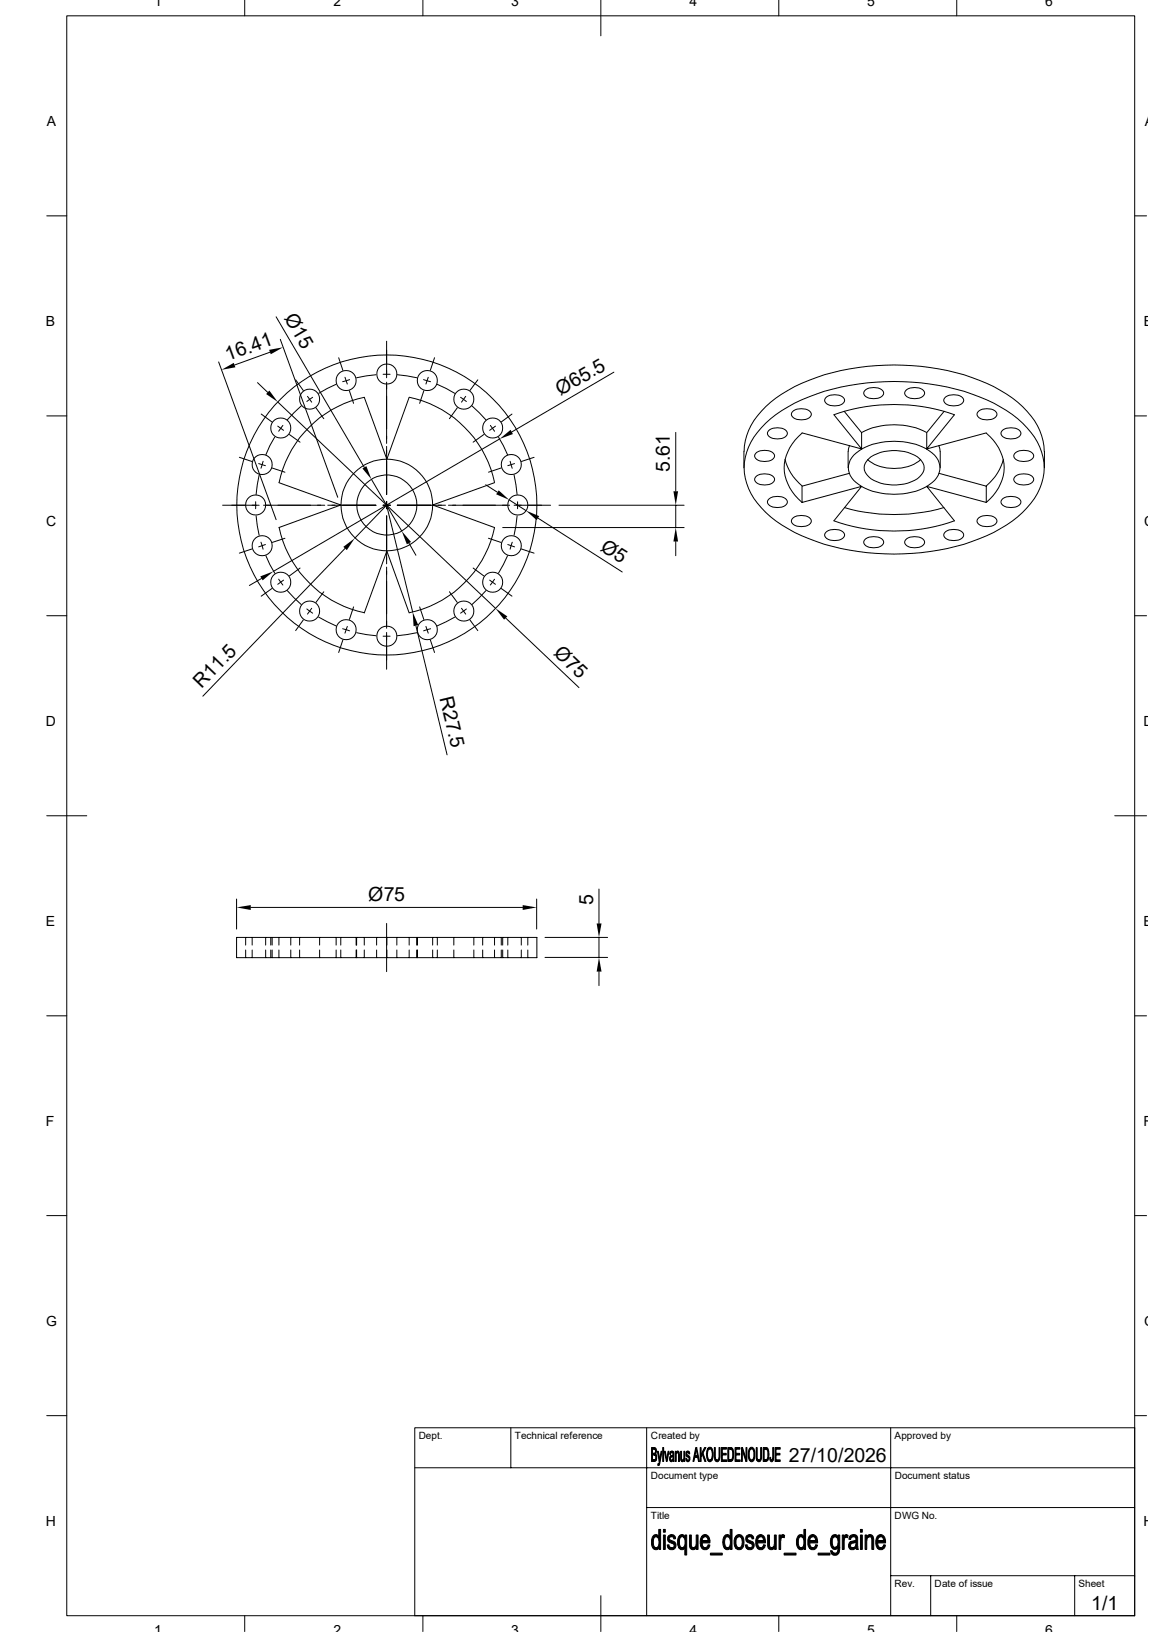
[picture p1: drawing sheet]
<svg xmlns="http://www.w3.org/2000/svg" width="210mm" height="297mm" viewBox="0 0 210 297" stroke-linecap="round" stroke-linejoin="round" font-family="sans-serif">
<g fill="none" stroke="#000" stroke-width=".18">
<path d="M12.1 2.9h194.4v291.1h-194.4zM44.5 0v2.9M77 0v2.9M109.3 0v6.5M141.7 0v2.9M174.1 0v2.9M8.5 39.3h3.6M206.5 39.3h2.2M50.2 57.7l16.1 27.3M8.5 75.7h3.6M39.8 65.9l10.4 28.7M46.9 69.6l1.8 1.8"/>
<path d="M47.5 75.4l2 1.4M49.1 64.1l-6.4 2.3M50 79.5l-.9 1.6-.7 1.7M50.5 77.6l1.1 .7M50.5 73.2l39.7 37.5M51 61.8l10.5 28.7M51.5 77.4l-.8 1.1M52.7 79.1l1.9 1.4M53.8 69.1l1.4 2M54.8 73.9l-2.5 2.5M56 72.1l.7 1.1M56.9 72.3l-1.1 .8"/>
<path d="M57.5 74.2l1.4 2M61.2 69.9l-3.2 1.7M61.6 65.1l.8 2.3M62.8 68.7l.4 1.2M63.6 71.1l.7 2.3M63.6 69.1l-1.2 .4M68.4 68.2l-3.5 .5M69.7 68.1h1.3M70.4 69.6v11.1M70.4 62.1v6.6M72.3 68.2l3.6 .5M74.5 72.3l-4.1 11.3-4.1-11.3a20.2 20.2 0 0 0-15.5 15.5"/>
<path d="M74.5 72.3a20.2 20.2 0 0 1 15.5 15.5M77.1 69.1l1.3 .4M77.1 71.1l-.7 2.3M77.9 68.7l-.4 1.2M79.1 65.1l-.8 2.3M79.5 69.9l3.3 1.7M83.2 74.2l-1.4 2M83.8 72.3l1.1 .8M84.8 72.1l-.8 1.1M85.9 73.9l2.5 2.5M87 69.1l-1.5 2M88.1 79.1l-2 1.4"/>
<path d="M89.2 77.4l.8 1.1M90.2 77.6l-1.1 .7M90.7 79.5l1.7 3.3M90.9 79.9l-41.1 24.1M93.2 75.4l-2 1.4M111.7 67.7l-18.6 10.9M123 78.7v10.7M139.4 77a29.9 29.9 0 0 1 15.2-6.9 44.1 44.1 0 0 1 25 2.7 18.9 18.9 0 0 1 9.2 7.7 9.8 9.8 0 0 1-1.9 11.9 26.2 26.2 0 0 1-13 7 45.1 45.1 0 0 1-26.7-1.4 20 20 0 0 1-10.5-8.2 9.8 9.8 0 0 1 1.9-11.9zM139.8 78.4a2.6 2.6 0 0 1 3.3 0 .78 .78 0 0 1-.5 1.3 2.79 2.79 0 0 1-2.8-.4 .61 .61 0 0 1 0-.9zM144.2 75a2.6 2.6 0 0 1 3.3 0 .78 .78 0 0 1-.5 1.2 2.79 2.79 0 0 1-2.8-.4 .61 .61 0 0 1 0-.8zM146 78.8a7.7 7.7 0 0 0-2.6 9.3 9.3 9.3 0 0 0 2.6 3.3M150.2 72.4a2.6 2.6 0 0 1 3.3 0 .78 .78 0 0 1-.5 1.3 2.79 2.79 0 0 1-2.8-.4 .61 .61 0 0 1 0-.9z"/>
<path d="M153.6 74.8l3.2 3.9v3l-10.8-2.9M156.8 78.7a13.1 13.1 0 0 1 11.8 0M157.4 71.1a2.6 2.6 0 0 1 3.3 0 .78 .78 0 0 1-.6 1.2 2.79 2.79 0 0 1-2.7-.3 .61 .61 0 0 1 0-.9zM164.8 71.1a2.6 2.6 0 0 1 3.3 0 .78 .78 0 0 1-.5 1.2 2.79 2.79 0 0 1-2.8-.3 .61 .61 0 0 1 0-.9zM171.8 74.8l-3.1 3.9v3l10.8-2.9M171.9 72.4a2.6 2.6 0 0 1 3.3 0 .78 .78 0 0 1-.5 1.3 2.79 2.79 0 0 1-2.8-.4 .61 .61 0 0 1 0-.9zM178 75a2.6 2.6 0 0 1 3.3 0 .78 .78 0 0 1-.5 1.2 2.79 2.79 0 0 1-2.8-.4 .61 .61 0 0 1 0-.8zM179.5 78.8a7.7 7.7 0 0 1 2.6 9.3 9.3 9.3 0 0 1-2.6 3.3M182.3 78.4a2.6 2.6 0 0 1 3.3 0 .78 .78 0 0 1-.5 1.3 2.79 2.79 0 0 1-2.8-.4 .61 .61 0 0 1 0-.9zM206.5 75.7h2.2M43.6 83.2l2.2 .8M45.8 99.9l-2.2 .8"/>
<path d="M46.5 91.3v1.3M46.6 93.9l.6 3.5M47.1 84.4l1.2 .4M47.2 86.4l-.6 3.6M47.2 91.9h-6.7M47.5 98.7l.4 1.2M47.9 83.9l-.4 1.3M48 91.9h11.1M48.3 99.1l-1.2 .4M49.5 85.2l2.4 .7M50.8 87.8l11.2 4.1-11.2 4.1M50.8 96a20.2 20.2 0 0 0 15.5 15.5"/>
<path d="M51.9 98l-2.4 .7M62.8 99.8l-25.9 26.9M64.6 98l5.8-6.1 4.7 19.5M67.6 87.2l5.5 9.4M68.4 91.9h-8.8M69.7 91.9h1.3M70.4 91.3v1.3M70.4 81.2v8.8M70.4 93.9v8.7M72.3 91.9h8.8M74.4 98.8l1.3 2.2M81.6 91.9h11.2"/>
<path d="M88.4 88.2l2.1 1.4M88.9 98l2.3 .7M90 87.8l-11.3 4.1 11.3 4.1a20.2 20.2 0 0 1-15.5 15.5M91.2 85.2l-2.3 .7M91.5 96h33M92.4 99.1l1.2 .4M92.7 91l3 1.9M92.8 83.9l.4 1.3M93.2 98.7l-.4 1.2M93.6 86.4l.5 3.6M93.6 91.9h6.6M93.6 84.4l-1.2 .4"/>
<path d="M94.1 93.9l-.5 3.5M94.2 91.3v1.3M94.9 99.9l2.3 .8M97.2 83.2l-2.3 .8M97.9 94.3l15.3 9.8M101.7 91.9h22.8M123 91.9v4.1M123 98.6v2.5M135.4 82.1v3M135.4 82.1a11.3 11.3 0 0 1 4-8.1 29.9 29.9 0 0 1 15.2-6.9 44.1 44.1 0 0 1 25 2.7 18.9 18.9 0 0 1 9.2 7.7 10.4 10.4 0 0 1 1.2 4.6M137.5 86.8a2.6 2.6 0 0 1 3.3 0 .78 .78 0 0 1-.5 1.3 2.79 2.79 0 0 1-2.8-.4 .61 .61 0 0 1 0-.9zM137.5 82.6a2.6 2.6 0 0 1 3.3 0 .78 .78 0 0 1-.5 1.2 2.79 2.79 0 0 1-2.8-.4 .61 .61 0 0 1 0-.8z"/>
<path d="M139.8 90.9a2.6 2.6 0 0 1 3.3 0 .78 .78 0 0 1-.5 1.3 2.79 2.79 0 0 1-2.8-.4 .61 .61 0 0 1 0-.9zM142.9 83.6a9.2 9.2 0 0 0 3.1 4.8M144.2 94.4a2.6 2.6 0 0 1 3.3 0 .78 .78 0 0 1-.5 1.2 2.79 2.79 0 0 1-2.8-.4 .61 .61 0 0 1 0-.8zM150.2 96.9a2.6 2.6 0 0 1 3.3 0 .78 .78 0 0 1-.5 1.3 2.79 2.79 0 0 1-2.8-.4 .61 .61 0 0 1 0-.9zM153.7 92.4a32.9 32.9 0 0 0 18.1 0M154.3 82.1v3M154.6 86.1l-8.6 2.4v2.9M154.6 81.1l-.2 1M155.4 82.8a10.5 10.5 0 0 1 8.1-2.5 9.3 9.3 0 0 1 6.9 3 3.3 3.3 0 0 1-1.2 4.9 12.7 12.7 0 0 1-11.1 1 5.4 5.4 0 0 1-3.7-3.6 3.4 3.4 0 0 1 1-2.8zM156.8 81.7l-5-6.2a33.2 33.2 0 0 1 21.9 0l-5 6.2M157.4 98.3a2.6 2.6 0 0 1 3.3 0 .78 .78 0 0 1-.6 1.2 2.79 2.79 0 0 1-2.7-.4 .61 .61 0 0 1 0-.8zM157.9 83.6a8 8 0 0 0 8.4 .9l1.3-.9"/>
<path d="M158.1 83.5a7.8 7.8 0 0 1 9.3 0 2.01 2.01 0 0 1 0 3.2 7.8 7.8 0 0 1-9.3 0 2.01 2.01 0 0 1 0-3.2zM164.8 98.3a2.6 2.6 0 0 1 3.3 0 .78 .78 0 0 1-.5 1.2 2.79 2.79 0 0 1-2.8-.4 .61 .61 0 0 1 0-.8zM170.9 81.1l.2 1M170.9 86.1l8.6 2.4v2.9l-10.8-2.9 5 6.3a33.2 33.2 0 0 1-21.9 0l5-6.3-10.8 2.9M171.1 82.1v3M171.9 96.9a2.6 2.6 0 0 1 3.3 0 .78 .78 0 0 1-.5 1.3 2.79 2.79 0 0 1-2.8-.4 .61 .61 0 0 1 0-.9zM178 94.4a2.6 2.6 0 0 1 3.3 0 .78 .78 0 0 1-.5 1.2 2.79 2.79 0 0 1-2.8-.4 .61 .61 0 0 1 0-.8zM182.3 90.9a2.6 2.6 0 0 1 3.3 0 .78 .78 0 0 1-.5 1.3 2.79 2.79 0 0 1-2.8-.4 .61 .61 0 0 1 0-.9zM182.6 83.6a9.2 9.2 0 0 1-3.1 4.8M184.7 82.6a2.6 2.6 0 0 1 3.3 0 .78 .78 0 0 1-.5 1.2 2.79 2.79 0 0 1-2.8-.4 .61 .61 0 0 1 0-.8zM184.7 86.8a2.6 2.6 0 0 1 3.3 0 .78 .78 0 0 1-.5 1.3 2.79 2.79 0 0 1-2.8-.4 .61 .61 0 0 1 0-.9zM190.1 82.1v3"/>
<path d="M8.5 112.1h3.6M47.6 105.3l-2.2 1.3M48.4 101.1l1.6 3.2M49.5 107.1l-2 1.4M50.7 105.4l.8 1.1M51.6 105.6l-1.1 .7M52.3 107.5l2.5 2.5M54.6 103.4l-1.9 1.4M55.2 112.8l-1.4 2M55.8 110.8l1.1 .8M56.7 110.7l-.7 1.1M58 112.3l3.2 1.6"/>
<path d="M58.9 107.7l-1.4 1.9M62.4 114.4l1.2 .4M62.4 116.5l-.8 2.2M63.2 114l-.4 1.2M64.3 110.4l-.7 2.3M64.9 115.1l3.5 .6M66.3 111.5l4.1-11.2 4.1 11.2M69.7 115.8h1.3M70.4 103.2v11.1M70.4 115.1v6.7M75.7 113.9l5.7 23.5M75.9 115.1l-3.6 .6"/>
<path d="M76.4 110.4l.7 2.3M77.5 114l.4 1.2M78.3 116.5l.8 2.2M78.4 114.4l-1.3 .4M81.8 107.7l1.4 1.9M82.8 112.3l-3.3 1.6M84 110.7l.8 1.1M84.9 110.8l-1.1 .8M85.5 112.8l1.5 2M86.1 103.4l2 1.4M88.4 107.5l-2.5 2.5M89.1 105.6l1.1 .7"/>
<path d="M90 105.4l-.8 1.1M91.2 107.1l2 1.4M92 112.5l13.4 12.6M92.4 101.1l-1.7 3.2M206.5 112.1h2.2M8.5 148.5h7.3M202.9 148.5h5.8M43.1 170.6h54.6v3.7h-54.6zM43.1 163.6v5.5M44.7 170.6v1.4M44.7 172.9v1.4M45.6 165.1h49.5"/>
<path d="M45.9 170.6v1.4M45.9 172.9v1.4M48.3 170.6v1.4M48.3 172.9v1.4M49.3 170.6v1.4M49.3 172.9v1.4M49.5 170.6v1.4M49.5 172.9v1.4M50.8 170.6v1.4M50.8 172.9v1.4M52.9 170.6v1.4M52.9 172.9v1.4"/>
<path d="M54.5 170.6v1.4M54.5 172.9v1.4M58.2 170.6v1.4M58.2 172.9v1.4M61.2 170.6v1.4M61.2 172.9v1.4M62 170.6v1.4M62 172.9v1.4M64.8 170.6v1.4M64.8 172.9v1.4M64.9 170.6v1.4M64.9 172.9v1.4"/>
<path d="M66.3 170.6v1.4M66.3 172.9v1.4M68.5 170.6v1.4M68.5 172.9v1.4M70.4 168.1v8.7M70.4 170.6v1.4M70.4 172.9v1.4M72.2 170.6v1.4M72.2 172.9v1.4M74.5 170.6v1.4M74.5 172.9v1.4M75.9 170.6v1.4"/>
<path d="M75.9 172.9v1.4M78.7 170.6v1.4M78.7 172.9v1.4M79.6 170.6v1.4M79.6 172.9v1.4M82.6 170.6v1.4M82.6 172.9v1.4M86.2 170.6v1.4M86.2 172.9v1.4M87.8 170.6v1.4M87.8 172.9v1.4M90 170.6v1.4"/>
<path d="M90 172.9v1.4M91.2 170.6v1.4M91.2 172.9v1.4M91.5 170.6v1.4M91.5 172.9v1.4M92.4 170.6v1.4M92.4 172.9v1.4M94.9 170.6v1.4M94.9 172.9v1.4M96.1 170.6v1.4M96.1 172.9v1.4M97.7 163.6v5.5"/>
<path d="M99.2 174.2h11.4M99.2 170.6h11.4M109 161.8v6.3M109 170.6v3.6M109 176.8v2.6M8.5 184.9h3.6M206.5 184.9h2.2M8.5 221.2h3.6M206.5 221.2h2.2M8.5 257.6h3.6M75.5 259.8h131v34.2h-131zM93 259.8v7.3"/>
<path d="M117.7 259.8v34.2M162.1 259.8v34.2M206.5 257.6h2.2M75.5 267.1h131M117.7 274.4h88.8M44.5 294v2.9M77 294v2.9M109.3 290.4v6.5M141.7 294v2.9M162.1 286.8h44.4M169.4 286.8v7.2M174.1 294v2.9"/>
<path d="M195.6 286.8v7.2"/>
<circle cx="51.1" cy="77.9" r="1.83"/>
<circle cx="56.4" cy="72.6" r="1.83"/>
<circle cx="63" cy="69.3" r="1.83"/>
<circle cx="70.4" cy="68.1" r="1.83"/>
<circle cx="77.8" cy="69.3" r="1.83"/>
<circle cx="84.4" cy="72.6" r="1.83"/>
<circle cx="89.7" cy="77.9" r="1.83"/>
<circle cx="46.5" cy="91.9" r="1.83"/>
<circle cx="47.7" cy="99.3" r="1.83"/>
<circle cx="47.7" cy="84.5" r="1.83"/>
<circle cx="70.4" cy="91.9" r="5.5"/>
<circle cx="70.4" cy="91.9" r="27.3"/>
<circle cx="70.4" cy="91.9" r="8.3"/>
<circle cx="93.1" cy="99.3" r="1.83"/>
<circle cx="93.1" cy="84.5" r="1.83"/>
<circle cx="94.2" cy="91.9" r="1.83"/>
<circle cx="51.1" cy="106" r="1.83"/>
<circle cx="56.4" cy="111.2" r="1.83"/>
<circle cx="63" cy="114.6" r="1.83"/>
<circle cx="70.4" cy="115.8" r="1.83"/>
<circle cx="77.8" cy="114.6" r="1.83"/>
<circle cx="84.4" cy="111.2" r="1.83"/>
<circle cx="89.7" cy="106" r="1.83"/>
</g>
<g fill="#000" stroke="#000" stroke-width=".18">
<path d="M118.6 263.4h.6l.2 .3h-.7v.8h.6l.1 .3h-.7v.9h.8l-.3 .3h-.6z" fill-rule="evenodd"/>
<path d="M119 279.4l.5-.1 .4 .4h-.5a1.18 1.18 0 0 0-.4 1.5l.1 .3 .3 .2h-.6l-.2-.7a1.85 1.85 0 0 1 .4-1.6z" fill-rule="evenodd"/>
<path d="M119 264.8h.4l.1 .2v.7h-.8h.3a.48 .48 0 0 0 .3-.5 .48 .48 0 0 0-.3-.4z" fill-rule="evenodd"/>
<path d="M119 263.7h.4l.1 .2-.1 .6h-.7h.3a.39 .39 0 0 0 .3-.4 .39 .39 0 0 0-.3-.4z" fill-rule="evenodd"/>
<path d="M119.7 266.4h.4l-.2 .3h-.2z" fill-rule="evenodd"/>
<path d="M119.6 264.1h.2l.3 1.3-.1 .6z" fill-rule="evenodd"/>
<path d="M119.9 278.3h.3v3.7h-.3v-.4h-.4a1.33 1.33 0 0 0-.1-1.9h.5z" fill-rule="evenodd"/>
<path d="M120.3 264.1h.2l-.4 2.1v.2h-.3l.2-.2z" fill-rule="evenodd"/>
<path d="M120.6 263.4h.2v2.6h-.2z" fill-rule="evenodd"/>
<path d="M120.7 279.4h.4v2.6h-.4z" fill-rule="evenodd"/>
<path d="M120.7 278.3h.4v.5h-.4z" fill-rule="evenodd"/>
<path d="M120.9 264.1h.2l.2 1.3v.6z" fill-rule="evenodd"/>
<path d="M121.6 279.7h.6a.37 .37 0 0 0-.4 .3 .37 .37 0 0 0 .5 .4 .82 .82 0 0 1 .7 1.2 .82 .82 0 0 1-1.4 .1h.7a.43 .43 0 0 0 .4-.5 .43 .43 0 0 0-.5-.4 .79 .79 0 0 1-.6-1.1z" fill-rule="evenodd"/>
<path d="M121.6 264.1h.2l-.4 1.9h-.1z" fill-rule="evenodd"/>
<path d="M121.9 264.4l.4-.1-.2 .1-.1 .3h-.1z" fill-rule="evenodd"/>
<path d="M122 265h.5l-.1 .1a.41 .41 0 0 0-.4 .5l.5 .2a.36 .36 0 0 1-.5 .2 .36 .36 0 0 1-.2-.5z" fill-rule="evenodd"/>
<path d="M121.7 279.5a.75 .75 0 0 1 .8-.2 .75 .75 0 0 1 .4 .7l-.3 .1-.3-.4h-.7z" fill-rule="evenodd"/>
<path d="M122.2 265.8l.3-.1z" fill-rule="evenodd"/>
<path d="M122 264.2a.44 .44 0 0 1 .6 0 .44 .44 0 0 1 0 .6l.1 1.2h-.2v-.3h-.2l.2-.2v-.5h-.5l.1-.1a.31 .31 0 0 0 .4-.2 .31 .31 0 0 0-.2-.4h-.3z" fill-rule="evenodd"/>
<path d="M122.9 264.1l.3 .3-.1 .2v1.4h-.2z" fill-rule="evenodd"/>
<path d="M123.1 264.3l.2 .1z" fill-rule="evenodd"/>
<path d="M123.1 264.2a.33 .33 0 0 1 .4 0 .33 .33 0 0 1 .1 .4l.1 1.4h-.2v-1.4l-.1-.2-.3-.1z" fill-rule="evenodd"/>
<path d="M123.5 279.7h.6a1.17 1.17 0 0 0-.4 1.6l.1 .2 .4 .2h-.6a2.33 2.33 0 0 1-.1-2z" fill-rule="evenodd"/>
<path d="M123.9 264.1h.1l.1 1.6 .4 .1a.32 .32 0 0 1-.5 .2 .32 .32 0 0 1-.1-.5z" fill-rule="evenodd"/>
<path d="M123.7 279.4l.5-.1 .5 .4-1.1-.1z" fill-rule="evenodd"/>
<path d="M124.2 265.7h.3z" fill-rule="evenodd"/>
<path d="M124.5 264.1h.1v1.9h-.1v-.3h-.2l.2-.3z" fill-rule="evenodd"/>
<path d="M124.8 264.4l.4-.1a.34 .34 0 0 0-.2 .4 .34 .34 0 0 0 .4 .3 .54 .54 0 0 1 .2 .6 .54 .54 0 0 1-.6 .3l-.1-.1h.3a.39 .39 0 0 0 .2-.5 .39 .39 0 0 0-.4-.3l-.2-.1z" fill-rule="evenodd"/>
<path d="M124.3 279.7h.4v-.3h.3v3.6h-.4v-1.3h-1h.6a1.37 1.37 0 0 0 .1-2z" fill-rule="evenodd"/>
<path d="M124.8 265.4h.2l.2 .4h-.3z" fill-rule="evenodd"/>
<path d="M125 264.2a.32 .32 0 0 1 .4 0 .32 .32 0 0 1 0 .4l-.1-.2-.4-.1z" fill-rule="evenodd"/>
<path d="M125.5 279.4h.3l.1 2.1 .2 .1 .6 .1a.7 .7 0 0 1-.9 .2 .7 .7 0 0 1-.3-.9z" fill-rule="evenodd"/>
<path d="M126.6 263.4h.2l-.3 1.5 .5 .3h-.6l-.1 .8h-.2z" fill-rule="evenodd"/>
<path d="M126.8 263.4l.5 2.6h-.2l-.1-.8-.5-.3h.4l-.2-1z" fill-rule="evenodd"/>
<path d="M126.7 279.4h.3v2.6h-.3v-.4h-.3l.3-.6z" fill-rule="evenodd"/>
<path d="M127.4 263.4h.2v2.6h-.2z" fill-rule="evenodd"/>
<path d="M127.7 279.7h.6l-.4 .3-.1 .4h1.4v.4h-1.4l.1 .6 .5 .3-.8-.1a2.16 2.16 0 0 1 .1-1.9z" fill-rule="evenodd"/>
<path d="M127.9 264.5l.6 1.5h-.2l-.5-1.3z" fill-rule="evenodd"/>
<path d="M127.9 279.4a.94 .94 0 0 1 1.3 1h-1.4h1.1l-.1-.3-.3-.4h-.8z" fill-rule="evenodd"/>
<path d="M128.2 263.4h.3l-.9 1.7v-.4z" fill-rule="evenodd"/>
<path d="M128.8 263.7h.4h-.1a1.53 1.53 0 0 0-.2 1.7l.2 .3h.5a.51 .51 0 0 1-.7 .3 .51 .51 0 0 1-.2-.7l-.1-.8z" fill-rule="evenodd"/>
<path d="M128.9 263.5l.2-.1a.69 .69 0 0 1 .7 .9l-.1 1.2-.1 .2h-.4l.4-.4v-.9l-.1-.6-.3-.1h-.4z" fill-rule="evenodd"/>
<path d="M130 263.4h.2v1.5a.7 .7 0 0 0 .3 .8h-.4l-.1-.1z" fill-rule="evenodd"/>
<path d="M130.9 263.4h.1l-.1 2.2a.41 .41 0 0 1-.3 .4 .41 .41 0 0 1-.5-.3h.4a.67 .67 0 0 0 .4-.8z" fill-rule="evenodd"/>
<path d="M131.3 263.4h.9v.3h-.8v.8h.8v.3h-.8v.9h.8v.3h-.9z" fill-rule="evenodd"/>
<path d="M131.9 279.4a.59 .59 0 0 1 1 .3h-.5a1.29 1.29 0 0 0-.1 2h-.5l-.2-.8a2.02 2.02 0 0 1 .3-1.5z" fill-rule="evenodd"/>
<path d="M132.5 263.4h.6l.2 .3h-.7v2h.7l-.2 .3h-.6z" fill-rule="evenodd"/>
<path d="M132.9 278.3h.3v3.7h-.3v-.4h-.4a1.38 1.38 0 0 0 0-1.9h.4z" fill-rule="evenodd"/>
<path d="M132.9 263.7h.4l.2 .6-.1 1.3-.8 .1h.3a1.15 1.15 0 0 0 .4-1.4l-.1-.5z" fill-rule="evenodd"/>
<path d="M133.9 279.7h.6a1.24 1.24 0 0 0-.3 1.9l.3 .1h-.6a2.16 2.16 0 0 1 0-2z" fill-rule="evenodd"/>
<path d="M134.1 279.4a.91 .91 0 0 1 1 .1 .91 .91 0 0 1 .3 .9 1.18 1.18 0 0 1-.9 1.6h-.3l-.3-.3h.6a1.16 1.16 0 0 0 .5-1.7l-.4-.3h-.7z" fill-rule="evenodd"/>
<path d="M133.8 263.4h.9v.3h-.8v.8h.7v.3h-.7v.9h.8v.3h-.9z" fill-rule="evenodd"/>
<path d="M135 263.4h.1v2.6h-.1z" fill-rule="evenodd"/>
<path d="M135.1 263.4l.7 2v.6l-.7-2.1z" fill-rule="evenodd"/>
<path d="M135.8 279.7h.6a.37 .37 0 0 0-.4 .3 .37 .37 0 0 0 .5 .4 .82 .82 0 0 1 .7 1.2 .82 .82 0 0 1-1.4 .1h.7a.43 .43 0 0 0 .4-.5 .43 .43 0 0 0-.5-.4 .79 .79 0 0 1-.6-1.1z" fill-rule="evenodd"/>
<path d="M135.8 263.4h.1v2.6h-.1z" fill-rule="evenodd"/>
<path d="M135.9 279.5a.75 .75 0 0 1 .8-.2 .75 .75 0 0 1 .5 .7l-.3 .1-.3-.4h-.8z" fill-rule="evenodd"/>
<path d="M136.4 263.7h.4l-.3 .2-.1 .4v1l.2 .3 .6 .1-.1 .1a.53 .53 0 0 1-.6 .1 .53 .53 0 0 1-.3-.6v-1.1z" fill-rule="evenodd"/>
<path d="M136.4 263.6a.54 .54 0 0 1 .6-.1 .54 .54 0 0 1 .3 .6v1.4l-.1 .2h-.4a1.25 1.25 0 0 0 .4-1.4l-.3-.6z" fill-rule="evenodd"/>
<path d="M137.8 279.7h.6l-.4 .2-.1 .5h1.4v.1v.3h-1.4l.2 .7 .3 .2h-.6a2.33 2.33 0 0 1 0-2z" fill-rule="evenodd"/>
<path d="M137.6 263.4h.2v1.5a.76 .76 0 0 0 .3 .8h-.4l-.1-.2z" fill-rule="evenodd"/>
<path d="M138 279.4a.91 .91 0 0 1 1 .1 .91 .91 0 0 1 .3 .9h-1.4h1v-.4l-.2-.3h-.9z" fill-rule="evenodd"/>
<path d="M138.4 263.4h.2v2.2a.44 .44 0 0 1-.4 .4 .44 .44 0 0 1-.5-.3h.4a.59 .59 0 0 0 .3-.8z" fill-rule="evenodd"/>
<path d="M138.9 263.4h.6l.2 .3h-.6v2h.7l-.4 .3h-.5z" fill-rule="evenodd"/>
<path d="M139.3 263.7l.5 .1 .2 .7-.2 1.2h-.7h.2a.92 .92 0 0 0 .4-1.2v-.1a.54 .54 0 0 0-.4-.7z" fill-rule="evenodd"/>
<path d="M139.7 279.4h.3l.1 2.1 .2 .1 .6 .1a.7 .7 0 0 1-.9 .2 .7 .7 0 0 1-.3-.9z" fill-rule="evenodd"/>
<path d="M140.1 265.3l.2-.1v.5h.4a.31 .31 0 0 1-.4 .3 .31 .31 0 0 1-.2-.4z" fill-rule="evenodd"/>
<path d="M140.6 263.4h.2v1.9l-.1 .4h-.3l.2-.4z" fill-rule="evenodd"/>
<path d="M140.9 279.4h.4v2.6h-.3v-.4h-.3l.2-.6z" fill-rule="evenodd"/>
<path d="M141.1 263.4h.9v.3h-.8v.8h.7v.3h-.7v.9h.8v.3h-.9z" fill-rule="evenodd"/>
<path d="M141.8 279.4h.3v.3h.4l-.3 .1-.1 .4v1.8h-.3z" fill-rule="evenodd"/>
<path d="M142.2 279.4l.3-.1 .3 .1-.1 .5-.6-.2z" fill-rule="evenodd"/>
<path d="M145.4 279.4l.4-.1 .5 .4h-.5a1.13 1.13 0 0 0-.5 1.5l.1 .2 .4 .3h-.6l-.3-.7a1.85 1.85 0 0 1 .5-1.6z" fill-rule="evenodd"/>
<path d="M146.3 278.3h.3v3.7h-.3v-.4h-.4a1.53 1.53 0 0 0 .3-1.7l-.4-.2h.5z" fill-rule="evenodd"/>
<path d="M147.2 279.7h.7l-.4 .2-.1 .5h1.4v.1v.3h-1.4l.2 .7 .3 .2h-.6a2.33 2.33 0 0 1-.1-2z" fill-rule="evenodd"/>
<path d="M147.5 279.4a.91 .91 0 0 1 .9 .1 .91 .91 0 0 1 .4 .9h-1.4h1v-.4l-.2-.3h-.9z" fill-rule="evenodd"/>
<path d="M151.4 279.6l.6 .1a1.1 1.1 0 0 0-.4 1.5l.2 .4h1h-.3a.73 .73 0 0 1-.9 .3 .73 .73 0 0 1-.4-.8v-1.1z" fill-rule="evenodd"/>
<path d="M151.6 279.4l.4-.1 .5 .4-1.1-.1z" fill-rule="evenodd"/>
<path d="M152.1 279.7h.4v-.3h.3v2.2h-.8a1.16 1.16 0 0 0 .4-1.6z" fill-rule="evenodd"/>
<path d="M153.3 279.4h.3v.3h.4l-.3 .4-.1 1.9h-.3z" fill-rule="evenodd"/>
<path d="M153.8 279.4l.3-.1 .2 .1-.1 .5-.6-.2z" fill-rule="evenodd"/>
<path d="M154.6 279.7h.7l-.3 .1-.2 .4-.3-.1z" fill-rule="evenodd"/>
<path d="M154.8 279.4a.81 .81 0 0 1 .9 0 .81 .81 0 0 1 .4 .9l.1 1.7h-.3l-.1-.4h-.4l.3-.3 .1-.6-1.1-.1 .6-.1a.41 .41 0 0 0 .5-.4 .41 .41 0 0 0-.4-.4h-.8z" fill-rule="evenodd"/>
<path d="M156.6 279.4h.3v2.6h-.3z" fill-rule="evenodd"/>
<path d="M156.6 278.3h.3v.5h-.3z" fill-rule="evenodd"/>
<path d="M157.4 279.4h.3v.3h.3l-.2 .3-.1 .5v1.5h-.3z" fill-rule="evenodd"/>
<path d="M157.8 279.7h.4h-.5z" fill-rule="evenodd"/>
<path d="M157.9 279.4a.68 .68 0 0 1 .8 0 .68 .68 0 0 1 .3 .7v1.9h-.3l-.1-2-.2-.3h-.6z" fill-rule="evenodd"/>
<path d="M159.6 279.7h.7l-.4 .2-.2 .5h1.5v.4h-1.5l.2 .7 .4 .2h-.7a2.16 2.16 0 0 1 0-2z" fill-rule="evenodd"/>
<path d="M159.9 279.4a.94 .94 0 0 1 1.3 1h-1.5h1.1l-.1-.6-.3-.1h-.8z" fill-rule="evenodd"/>
<path d="M118.8 281.7l1.1-.1a.63 .63 0 0 1-.5 .4 .63 .63 0 0 1-.6-.3z" fill-rule="evenodd"/>
<path d="M121.4 281.2l.4-.1 .2 .5 .3 .1h-.7z" fill-rule="evenodd"/>
<path d="M123.6 281.7h1a.58 .58 0 0 1-.5 .3 .58 .58 0 0 1-.5-.3z" fill-rule="evenodd"/>
<path d="M126.2 281.6h.5z" fill-rule="evenodd"/>
<path d="M127.7 281.7h.7l.5-.6 .3 .1a.84 .84 0 0 1-.6 .8 .84 .84 0 0 1-.9-.3z" fill-rule="evenodd"/>
<path d="M129.3 282.7h2.1v.3h-2.1z" fill-rule="evenodd"/>
<path d="M131.8 281.7l1.1-.1a.63 .63 0 0 1-.5 .4 .63 .63 0 0 1-.6-.3z" fill-rule="evenodd"/>
<path d="M135.6 281.2l.4-.1 .2 .5 .3 .1h-.7z" fill-rule="evenodd"/>
<path d="M137.8 281.7h.7l.3-.1 .1-.5 .4 .1a.81 .81 0 0 1-.6 .8 .81 .81 0 0 1-.9-.3z" fill-rule="evenodd"/>
<path d="M140.4 281.6h.6z" fill-rule="evenodd"/>
<path d="M142.7 282.7h2.2v.3h-2.2z" fill-rule="evenodd"/>
<path d="M145.2 281.7l1.1-.1a.6 .6 0 0 1-.5 .4 .6 .6 0 0 1-.6-.3z" fill-rule="evenodd"/>
<path d="M147.3 281.7h.7l.3-.1 .1-.5 .4 .1a.81 .81 0 0 1-.6 .8 .81 .81 0 0 1-.9-.3z" fill-rule="evenodd"/>
<path d="M148.9 282.7h2.1v.3h-2.1z" fill-rule="evenodd"/>
<path d="M151.2 282.2l.3 .1a.37 .37 0 0 0 .4 .4h-.6z" fill-rule="evenodd"/>
<path d="M151.3 282.7h.6a.78 .78 0 0 0 .6-1.1h.3a1.09 1.09 0 0 1-.8 1.4h-.5z" fill-rule="evenodd"/>
<path d="M154.6 280.7h1.1a1.07 1.07 0 0 0-.9 .6l.1 .3 .8 .1a.76 .76 0 0 1-1.1 .2 .76 .76 0 0 1 0-1.2z" fill-rule="evenodd"/>
<path d="M155.2 281.7l.6-.1z" fill-rule="evenodd"/>
<path d="M159.6 281.7h.8l.2-.1 .2-.5 .3 .1a.81 .81 0 0 1-.5 .8 .81 .81 0 0 1-1-.3z" fill-rule="evenodd"/>
</g>
<g fill="#000">
<path d="M40.3 67.3l2.2-1.3 .3 .8zM49 63.7l2.5-.5-2.2 1.3zM49 71.1l1.5 2.1-2.1-1.5zM90.9 79.9l2-1.7 .4 .8zM62.5 99.5l2.1-1.5-1.5 2.1zM66 85.3l.7-.5 .9 2.4zM73.1 96.6l1.7 2-.8 .5zM90.8 89.2l1.9 1.8-2.4-1zM95.7 92.9l2.4 1-.4 .8zM123 96l.4 2.6h-.8zM122.6 89.4h.8l-.4 2.5zM47.4 104.9l2.4-.9-2 1.6z"/>
<path d="M75.1 111.4l1 2.3-.8 .3zM90.2 110.7l2.1 1.5-.6 .6zM43.1 165.1l2.5-.4v.9zM95.1 164.7l2.6 .4-2.6 .5zM109 174.2l.5 2.6h-.9zM108.6 168.1h.9l-.5 2.5z"/>
</g>
<g font-size="3.6">
<text x="51.6" y="57.9" transform="rotate(60 51.6 57.9)">Ø15</text>
<text x="41.5" y="65.7" transform="rotate(-20 41.5 65.7)">16.41</text>
<text x="102" y="72.1" transform="rotate(-30 102 72.1)">Ø65.5</text>
<text x="121.9" y="86" transform="rotate(-90 121.9 86)">5.61</text>
<text x="109.1" y="100.1" transform="rotate(32 109.1 100.1)">Ø5</text>
<text x="100.6" y="119.1" transform="rotate(43 100.6 119.1)">Ø75</text>
<text x="36.7" y="125.4" transform="rotate(-46 36.7 125.4)">R11.5</text>
<text x="80" y="127" transform="rotate(76 80 127)">R27.5</text>
<text x="67" y="164">Ø75</text>
<text x="108" y="164.6" transform="rotate(-90 108 164.6)">5</text>
<text x="143.6" y="266">27/10/2026</text>
<text x="198.6" y="293.1">1/1</text>
</g>
<g font-size="2.5">
<text x="28.1" y="1.1">1</text>
<text x="60.7" y="1.1">2</text>
<text x="93" y="1.1">3</text>
<text x="125.5" y="1.1">4</text>
<text x="157.8" y="1.1">5</text>
<text x="190.2" y="1.1">6</text>
<text x="8.5" y="22.9">A</text>
<text x="208.3" y="22.9">A</text>
<text x="8.3" y="59.3">B</text>
<text x="208.2" y="59.3">B</text>
<text x="8.4" y="95.7">C</text>
<text x="208.2" y="95.7">C</text>
<text x="8.3" y="132.1">D</text>
<text x="208.1" y="132.1">D</text>
<text x="8.3" y="168.5">E</text>
<text x="208.1" y="168.5">E</text>
<text x="8.3" y="204.9">F</text>
<text x="208.1" y="204.9">F</text>
<text x="8.4" y="241.3">G</text>
<text x="208.2" y="241.3">G</text>
<text x="8.3" y="277.7">H</text>
<text x="208.1" y="277.7">H</text>
<text x="28.1" y="297.6">1</text>
<text x="60.7" y="297.6">2</text>
<text x="93" y="297.6">3</text>
<text x="125.5" y="297.6">4</text>
<text x="157.8" y="297.6">5</text>
<text x="190.2" y="297.6">6</text>
</g>
<g font-size="1.8">
<text x="76.2" y="261.9">Dept.</text>
<text x="93.7" y="261.9">Technical reference</text>
<text x="118.4" y="261.9">Created by</text>
<text x="162.8" y="261.9">Approved by</text>
<text x="118.4" y="269.2">Document type</text>
<text x="162.8" y="269.2">Document status</text>
<text x="118.4" y="276.4">Title</text>
<text x="162.8" y="276.4">DWG No.</text>
<text x="162.8" y="288.8">Rev.</text>
<text x="170.1" y="288.8">Date of issue</text>
<text x="196.3" y="288.8">Sheet</text>
</g>
</svg>
